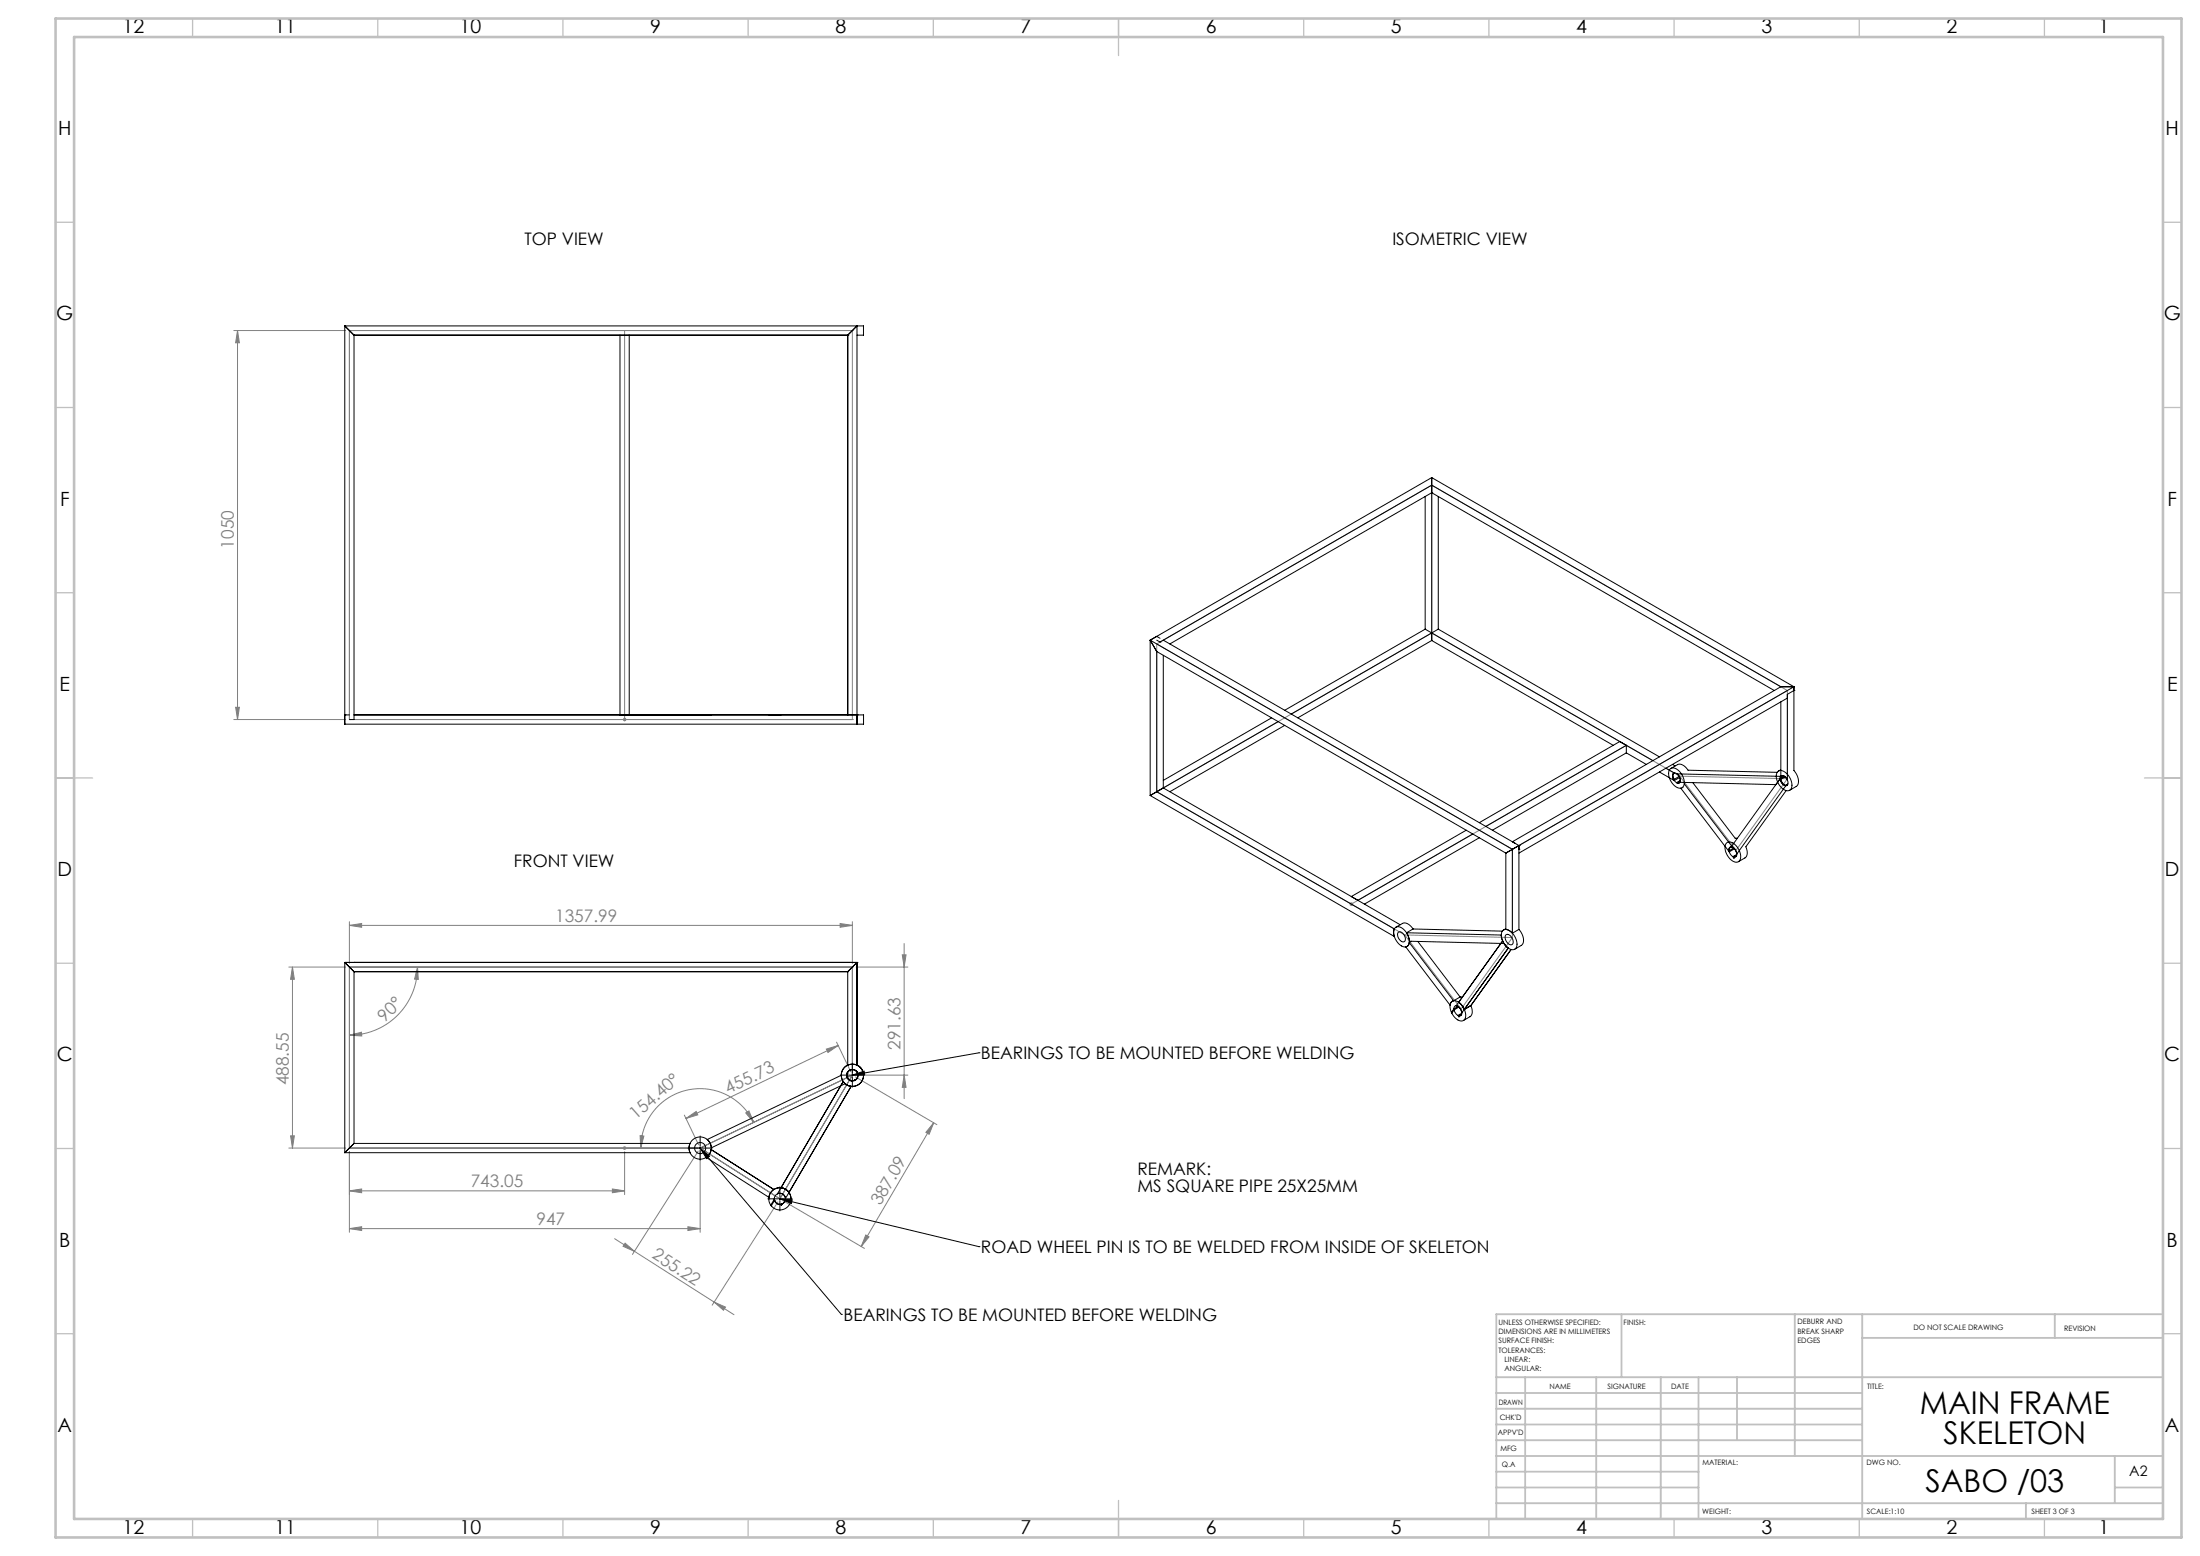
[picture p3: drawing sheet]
<svg xmlns="http://www.w3.org/2000/svg" width="594mm" height="420mm" viewBox="0 0 594 420" stroke-linecap="round" stroke-linejoin="round" font-family="sans-serif">
<g fill="none" stroke="#808080" stroke-width=".27">
<path d="M63.1 89.2h30.2M64.1 89.2l.5 3.3h-1zM64.1 89.2v105M94.3 89.2h.1M94.3 89.2v105M94.3 89.2h135.8M168.6 89.2v105.5M230.1 89.2h.1M230.1 89.2v105M386.6 131l-74.3 42.8M386.6 131v39.8M386.6 131l96 55.4"/>
<path d="M312.3 173.8v39.9M312.3 173.8l96 55.5M386.6 170.8l-74.3 42.9M386.6 170.8l66.9 38.7M63.1 194.2h30.2M63.6 190.9h1l-.5 3.3zM94.3 194.2h.1M94.3 194.2h135.8M168.3 193.9l.7 .7M169 193.9l-.7 .7M230.1 194.2h.1M482.6 186.4l-74.3 42.9"/>
<path d="M482.6 186.4v23.8M312.3 213.7l67 38.7M439.1 201.2l-74.2 42.8M453.5 209.5l29.1 .7M453.5 209.5l15.3 20 13.8-19.3M408.3 229.3v23.8M94.3 248.8v11.2M94.3 249.8h135.8M94.3 249.8l3.3-.5v1zM226.8 249.3l3.3 .5-3.3 .5zM230.1 248.8v11.2M243.6 257.7h1l-.5 3.3z"/>
<path d="M244.1 254.7v41.8M364.4 244h1M364.5 243.7l.7 .7M364.9 243.5v1M365.2 243.7l-.7 .7M379.3 252.4l29 .7M379.3 252.4l15.2 19.9 13.8-19.2M78 261h15.3M79 261v48.9M79 261l.5 3.3h-1zM94.3 279.4l3.3-.8 .1 1zM94.3 261h.1"/>
<path d="M94.3 261v48.9M94.3 261h135.8M112.7 261l.2 3.4-1-.1zM112.7 261a18.4 18.4 0 0 1-18.4 18.4M230.1 261h.1M230.1 261v29.2M231.1 261h14M223.1 283.2l3.2-1-2.8 1.9zM225.9 281.3l3.8 8M226.3 282.2l-41.1 19.7M230.1 290.2l-41.1 19.7M230.1 290.2l-19.5 33.4-21.6-13.7"/>
<path d="M231 290.7l22 12.9M231.1 290.2h14M244.1 290.2l.5 3.3h-1zM78 309.9h15.3M78.5 306.6h1l-.5 3.3zM94.3 309.9h.1M94.3 309.9h94.7M94.3 310.9v21.7M168.3 309.5l.7 .7M168.6 309.9h.1M168.6 310.9v11.5M168.6 309.4v1"/>
<path d="M169 309.5l-.7 .7M172.8 306.6l1 .1-.8 3.2zM184.8 301l3.8 8M185.2 301.9l2.8-1.9 .4 .9zM188.5 310.7l-17.7 27.9M189 310.9v21.7M201.3 300.4l.9-.5 1.3 3.1zM203.5 303a16 16 0 0 0-18-8.8 16 16 0 0 0-12.5 15.7M252.1 303.1l-19.6 33.4M252.1 303.1l-1.2 3.1-.9-.5zM94.3 331.6l3.3-.5v1zM94.3 321.4l3.3-.5v1.1z"/>
<path d="M94.3 331.6h94.7M94.3 321.4h74.3M165.3 320.9l3.3 .5-3.3 .6zM165.9 334.3l26.9 17.2M168.8 335.6l2.5 2.2-3.1-1.4zM185.7 331.1l3.3 .5-3.3 .5zM210 324.4l-17.7 27.9M211.4 324.1l22 12.9M233.8 333.4l.8 .5-2.1 2.6zM192.8 351.5l5.4 3.4M192.8 351.5l3.1 1.3-.6 .9z"/>
</g>
<g fill="none" stroke="#000" stroke-width=".27">
<path d="M229.9 290.2h.5M230.1 290.2l3.2-1.1 .2 1zM230.1 289.9v.5M264.3 284.2h.1M264.3 284.2l-34.2 6M188.8 309.9h.5M189 309.9l38.2 44.9M189 309.9l2.6 2.2-.8 .6zM189 309.6v.5M210.3 323.6h.5M210.6 323.6l53.7 12.9M210.6 323.6l3.3 .3-.2 1z"/>
<path d="M210.6 323.3v.5M264.3 336.5h.1M227.2 354.8h.1"/>
</g>
<g fill="none" stroke="#c0c0c0" stroke-width=".35">
<path d="M52 5v5M102 5v5M152 5v5M202 5v5M252 5v5M302 5v10M352 5v5M402 5v5M452 5v5M502 5v5M552 5v5M15 60h5"/>
<path d="M584 60h5M15 110h5M584 110h5M15 160h5M584 160h5M15 210h10M579 210h10M15 260h5M584 260h5M15 310h5M584 310h5M15 360h5"/>
<path d="M584 360h5M52 410v5M102 410v5M152 410v5M202 410v5M252 410v5M302 405v10M352 410v5M402 410v5M452 410v5M502 410v5M552 410v5"/>
</g>
<g fill="none" stroke="#c0c0c0" stroke-width=".5">
<path d="M437.8 354.7v17M484.6 354.7v38.3M502.8 354.7v55.3M554.8 354.7v6.4M584 354.7h-180v55.3M404 371.7h180M404 376h98.8M411.8 371.7v38.3M431 371.7v38.3M448.4 371.7v38.3M458.6 371.7v38.3M469 371.7v17"/>
<path d="M502.8 361.1h81.2M404 388.7h98.8M404 384.5h98.8M404 380.2h98.8M404 397.2h54.6M404 393h180M571 393v12.7M404 405.7h180M404 401.5h54.6M547 405.7v4.3M571 401.5h13"/>
</g>
<path d="M15 5h574v410h-574zM20 10h564v400h-564z" fill="none" stroke="#c0c0c0" stroke-width=".7"/>
<path d="M229.6 290.2h-2.7M230.1 289.7v-2.8M230.1 290.7v2.7M230.6 290.2h2.8M188.5 309.9h-2.7M189 309.4v-2.8M189 310.4v2.7M189.5 309.9h2.8M210.1 323.6h-2.8M210.6 323.1v-2.8M210.6 324.1v2.7M211.1 323.6h2.7" fill="none" stroke="#000" stroke-width=".27" stroke-dasharray="15.2 1.3 1.3 1.3"/>
<g fill="#808080">
<path d="M94.3 331.6l3.3-.5v1zM185.7 331.1l3.3 .5-3.3 .5zM94.3 321.4l3.3-.5v1.1zM165.3 320.9l3.3 .5-3.3 .6z"/>
<path d="M185.2 301.9l2.8-1.9 .4 .9zM223.1 283.2l3.2-1-2.8 1.9z"/>
<path d="M201.3 300.4l.9-.5 1.3 3.1zM172.8 306.6l1 .1-.8 3.2z"/>
<path d="M94.3 279.4l3.3-.8 .1 1zM112.7 261l.2 3.4-1-.1z"/>
<path d="M233.8 333.4l.8 .5-2.1 2.6zM252.1 303.1l-1.2 3.1-.9-.5z"/>
<path d="M78.5 306.6h1l-.5 3.3zM79 261l.5 3.3h-1zM244.1 290.2l.5 3.3h-1zM243.6 257.7h1l-.5 3.3zM63.6 190.9h1l-.5 3.3zM64.1 89.2l.5 3.3h-1z"/>
<path d="M168.8 335.6l2.5 2.2-3.1-1.4zM192.8 351.5l3.1 1.3-.6 .9z"/>
<path d="M94.3 249.8l3.3-.5v1zM226.8 249.3l3.3 .5-3.3 .5z"/>
</g>
<path d="M189 309.9l2.6 2.2-.8 .6zM230.1 290.2l3.2-1.1 .2 1zM210.6 323.6l3.3 .3-.2 1z" fill="#000"/>
<g fill="none" stroke="#000" stroke-width=".27">
<path d="M93.1 88v107.5h138.3M93.1 88l2.5 2.5M93.1 88h138.3M95.6 90.5v103.7h-1.3M95.6 90.5h133.3M167.4 90.5v102.5M169.9 90.5v102.5M228.9 90.5h.1M228.9 90.5v102.5M231.4 88h1.7v2.5h-1.7M231.4 88v107.5M231.4 88l-2.5 2.5"/>
<path d="M384.8 134v35.8M386.6 133h.1M386.6 128.9v44M386.6 128.9l97.8 56.5M386.6 133l92.5 53.4M386.6 133l-70.7 40.8M386.6 128.9l-74.3 42.9M388.3 134v35.8M310.6 172.8l97.7 56.5v22.6M310.6 172.8l1.7 3.1M310.6 172.8v41.9M312.3 172.8l.9 .5"/>
<path d="M312.3 171.8l.9 .5M312.3 171.8l-1.7 1M312.3 175.9l94.3 54.4M312.3 175.9v37.8M313.2 173.3h.1M313.2 173.3l73.4-42.3 94.2 54.4M314.1 176.9v35.8l63.9 36.9M314.1 172.8l96 55.4M384.8 169.8l61.5 35.5M384.8 169.8l-37.9 21.9M386.6 172.9l49 28.3M386.6 172.9l-36.2 20.9"/>
<path d="M388.3 169.8l59.7 34.5M388.3 169.8l-39.7 22.9M93.1 193h.1M93.1 193h1.2M95.6 193h135.8M186.3 193h5.7M207.6 193h3.3M209.1 193h.8zM209.1 193h.8M231.4 193h.1M231.4 193h1.8v2.5h-1.8M343.3 193.8l-29.2 16.8"/>
<path d="M345.1 194.8l-32.8 18.9M346.9 195.8l-31 17.9M480.8 185.4h3.6M480.8 185.4l-72.5 41.8M482.6 188.4l-72.5 41.9M484.4 186.4h.1M484.4 186.4l-1.8 1v23.1l-.1-.2a1.21 1.21 0 0 0-1.7-.8v-20M484.4 185.4v22.6a3.5 3.5 0 0 1 .8 4.1l-2 1.2M484.4 185.4l-74.3 42.8M312.3 213.7l64.2 37-.2 1 .2 1.1-65.9-38.1M312.3 213.7l-1.7 1M437.3 200.2l-37.9 21.9"/>
<path d="M439.1 203.2l-36.2 20.9M439.1 203.2v-2l-37.9 21.9M439.1 203.2l5.4 3.1M448 208.4l4.1 2.3M449.8 207.4l2.3 1.3a1.29 1.29 0 0 0 0 2M451 207.6a2.13 2.13 0 0 1 2.8 1.1 2.99 2.99 0 0 1 .4 3.9 2.8 2.8 0 0 1-3.2-2.1l-.4-.9a2.21 2.21 0 0 1 .4-2zM451.1 207.4l1.8-1a2.49 2.49 0 0 1 2.9 1.5l24 .6M451.6 206.3l.7 .5M451.8 208.8a1.74 1.74 0 0 1 1.8 2.4 1.36 1.36 0 0 1-1.9-1.3l-.1-.8zM452 208.7l-.3 .6 .3 1.1 1.4-.8M452.7 211.3h.1M453.5 209.9l-1.4 .8"/>
<path d="M453.6 211.1l-.5 .3M453.6 210.1a.76 .76 0 0 1 .1 1 .76 .76 0 0 1-1 .2M453.7 210.9l-.7 .4h.5M453.7 210.7l-1 .6M453.8 212.7l13.1 17.2M454.1 212.6h.1M454.7 211.6l12.9 16.8M457.1 211.3l11.4 15h.6M480 208.3a2.13 2.13 0 0 1 2.9 1.1 2.99 2.99 0 0 1 .3 3.9 2.8 2.8 0 0 1-3.2-2.1l-.3-.9a2.21 2.21 0 0 1 .3-2zM480.6 210.2l.3 .8a1.73 1.73 0 0 0 1.3 1.1M480.6 210.2l-13 18.2M480.8 209.6l-.2 .6"/>
<path d="M480.8 209.6l-28-.7 .6 .7a1.57 1.57 0 0 1 .2 1.6l25.9 .6 1.1-1.6M480.8 207.8l-.6 .3M480.8 209.5a1.51 1.51 0 0 1 2 1.6 .79 .79 0 0 1-.6 1 .79 .79 0 0 1-1-.6l-.5-1zM481.1 209.4l-.3 .2M481.4 209.4l-.6 .3-.2 .5M481.8 209.5l-1.2 .7M482 209.7l-1.2 .7 .2 .4 .9 1.1 .8-.3M482.2 212.1l-13.3 18.4-.3-1-1-.8M482.3 213.4l-10.9 15.2 .2 .6a2.05 2.05 0 0 1-.5 2.4l-1.7 1M482.6 211.8l-.4 .3M395.9 224.1l-31 17.9M397.6 225.1l-31 17.9"/>
<path d="M399.4 226.1l-31 17.9M406.6 230.3v20.6l.9 .3 .8 .7M410.1 228.2h.1M410.1 229.2h.1M410.1 228.2v22.7M410.1 228.2l-3.5 2.1M466.1 227.6a1.98 1.98 0 0 1 2.9 .9 3.2 3.2 0 0 1 .5 4 2.61 2.61 0 0 1-3.2-1.9l-.4-.8a2.4 2.4 0 0 1 .2-2.2zM467 228.8a1.67 1.67 0 0 1 1.9 1.9 .75 .75 0 0 1-.6 .7 .75 .75 0 0 1-.8-.5l-.7-1.2zM467.2 228.7l-.2 .9 1.1-.7M467.6 228.4v.3M467.6 228.7a.77 .77 0 0 0-.8 .3 .77 .77 0 0 0 .1 .9M467.9 231.2l.2 .1"/>
<path d="M467.9 231.2l.3 .4M468.1 231.3l.2 .1M468.1 231.3l.1 .3M468.3 231.2h.1M468.3 229.1l-1.4 .8M468.3 231.4l-.1 .2M468.8 231.1l-.5 .3M468.9 230.9l-.8 .4M468.9 230.6l-1 .6M93.1 259.8h138.3M93.1 259.8l2.5 2.5M93.1 259.8v51.3"/>
<path d="M95.6 259.8h.1M231.4 259.8h.1M231.4 259.8v27.7M231.4 259.8l-2.5 2.5M376.6 250.5a1.98 1.98 0 0 1 2.9 .9 3.2 3.2 0 0 1 .5 4 2.62 2.62 0 0 1-3.2-1.9l-.4-.9a2.4 2.4 0 0 1 .2-2.1zM376.9 250.3l1.8-1a2.44 2.44 0 0 1 2.8 1.5M377.5 251.7a1.55 1.55 0 0 1 2 1.6 .78 .78 0 0 1-.6 1 .78 .78 0 0 1-1-.6l-.5-1.2zM379.8 251.8l.5 1.1 .2 1.2 25.6 .6 1.1 1.2M379.8 251.8l25.6 .6 .3 1.6M380.5 254.4a1.22 1.22 0 0 1-.9 1.2l11.9 15.7a1.22 1.22 0 0 1 1-1.2M380.5 254.4l12 15.7M381.1 254.1l-.6 .3"/>
<path d="M381.5 250.8l-1.7 1M381.5 250.8l24.1 .5M382.8 254.1l11.4 15M405.7 254l.7 1.1 .8 .8M405.7 254l-12.5 17.5a1.79 1.79 0 0 1 1.5 1.9l12.5-17.5M405.7 254l-.5 .7M405.8 251.2a2.13 2.13 0 0 1 2.9 1.1 2.99 2.99 0 0 1 .3 3.9 2.8 2.8 0 0 1-3.2-2.1l-.3-.9a2.21 2.21 0 0 1 .3-2zM406.6 252.4a1.64 1.64 0 0 1 2 1.7 .76 .76 0 0 1-.5 .9 .76 .76 0 0 1-1-.4l-.5-.8a1.42 1.42 0 0 1 0-1.4zM406.6 250.7l-.6 .3M408 256.3l-10.9 15.1M410.1 250.9a3.5 3.5 0 0 1 .8 4.2l-1.9 1.1M410.1 250.9l-1.8 1"/>
<path d="M95.6 262.3h133.3M95.6 262.3v46.3M228.9 262.3h.1M228.9 262.3v25.2a3 3 0 0 1 2.5 0M391.9 270.5a1.98 1.98 0 0 1 2.8 .9 3.2 3.2 0 0 1 .5 4 2.61 2.61 0 0 1-3.2-1.9l-.3-.9a2.4 2.4 0 0 1 .2-2.1zM392.6 272.3v.3M392.6 272.3l-.7 1 .1 .2 .6-.9M392.7 271.7a1.55 1.55 0 0 1 2 1.6 .78 .78 0 0 1-.6 1 .78 .78 0 0 1-.9-.6l-.6-1zM392.7 272.5h.1M392.7 272.5l-.1 .1M393.6 274.1l.3 .1M393.6 274.1l.3 .4"/>
<path d="M393.7 271.7l-1.1 .6M393.8 270.5l.9 .9 .7 1.1 1.7-1.1M393.9 274.2h.2M393.9 274.2v.3M393.9 271.8l-1.2 .7M394 274.1l-.1 .1M394 274.1h.1M394.1 274.2l-.2 .3M394.2 269.1h.6M394.2 269.1l-1.7 1M394.6 273.9l-.5 .3M394.7 273.7l-.7 .4"/>
<path d="M394.7 273.5l-1.1 .6M397.1 271.4l.3 .7a2.05 2.05 0 0 1-.5 2.3l-1.8 1.1M227.2 290.2l-36.2 17.4a3 3 0 0 1 1 2.2l36.2-17.3 1.6 .7M227.2 290.2l.5 1.7M227.7 291.9a3 3 0 0 0 2.1 1.3M227.7 291.9l-17.8 30.3a1.5 1.5 0 0 1 2.2 1.3l17.7-30.3M228.6 290.3a1.5 1.5 0 0 0 2.2 1.2M228.6 290.3h.1M228.7 290.6h.1M228.7 289.7h.1M228.9 289.4l-.3 .9M228.9 289.4h-.1"/>
<path d="M228.9 287.5a3 3 0 0 0-1.8 2.7M228.9 289.4h.1M229.1 289.1h.1M229.6 288.8a1.5 1.5 0 0 0-.8 2 1.5 1.5 0 0 0 2 .7M229.6 288.8a1.5 1.5 0 0 1 1.9 .8 1.5 1.5 0 0 1-.7 1.9M229.6 288.8a1.55 1.55 0 0 0-1 1.7 1.55 1.55 0 0 0 1.6 1.3M230.2 293.2h.1M230.2 288.7l-.6 .1M230.5 291.7h.1M230.8 291.5l-.1 .2M231.4 289.3v.1a1.5 1.5 0 0 0-2.5 0M231.4 287.5a3 3 0 0 1 1.8 2.7"/>
<path d="M231.4 287.5a3 3 0 0 1 1.6 1.7M233.2 290.2a3 3 0 0 1-3 3M95.6 308.6h90.7a3 3 0 0 0 0 2.5h-93.2M95.6 308.6l-2.5 2.5M189.1 311.4h.1M207.6 323.6h.1M207.6 323.2v.4M208.9 321.1a3 3 0 0 1 4.7 2.5M208.9 321.1a3 3 0 0 0-1.3 2.1M208.9 321.1l-16.9-10.8a3 3 0 0 1-1.3 2.1l16.9 10.8M209.1 323.7v.3M209.1 323.7l-1 1.6 .1 .2 .9-1.5"/>
<path d="M209.1 323.4v.3M209.1 324a1.5 1.5 0 0 0 1.5 1.1M209.2 324.2h.1M210.6 325.1h.1M210.6 325.1l.4 .2M210.7 325.1h-.3h.2M210.9 325.1h-.3M210.9 325.1l.1 .2M211.2 324.9l-.3 .2M211.2 324.9l-.2 .4M212.1 323.6a1.5 1.5 0 0 1-.9 1.3M213.6 323.6h.1"/>
<circle cx="230.2" cy="290.2" r="1.55"/>
<circle cx="230.2" cy="290.2" r="3"/>
<circle cx="189" cy="309.9" r="3"/>
<circle cx="189" cy="309.9" r="1.5"/>
<circle cx="210.6" cy="323.6" r="3"/>
<circle cx="210.6" cy="323.6" r="1.5"/>
</g>
<g font-size="8.5">
<text x="518.4" y="381.8">MAIN FRAME</text>
<text x="524.7" y="389.9">SKELETON</text>
<text x="519.9" y="402.7">SABO /03</text>
</g>
<g font-size="5.3">
<text x="33.1" y="9">12</text>
<text x="74.1" y="9">11</text>
<text x="124.1" y="9">10</text>
<text x="175.6" y="9">9</text>
<text x="225.6" y="9">8</text>
<text x="275.6" y="9">7</text>
<text x="325.6" y="9">6</text>
<text x="375.6" y="9">5</text>
<text x="425.6" y="9">4</text>
<text x="475.6" y="9">3</text>
<text x="525.6" y="9">2</text>
<text x="566.6" y="9">1</text>
<text x="15.7" y="36.5">H</text>
<text x="584.7" y="36.5">H</text>
<text x="15.2" y="86.5">G</text>
<text x="584.2" y="86.5">G</text>
<text x="16.2" y="136.5">F</text>
<text x="585.2" y="136.5">F</text>
<text x="16.1" y="186.5">E</text>
<text x="585.1" y="186.5">E</text>
<text x="15.5" y="236.5">D</text>
<text x="584.5" y="236.5">D</text>
<text x="15.4" y="286.5">C</text>
<text x="584.4" y="286.5">C</text>
<text x="16" y="336.5">B</text>
<text x="585" y="336.5">B</text>
<text x="15.5" y="386.5">A</text>
<text x="584.5" y="386.5">A</text>
<text x="33.1" y="414">12</text>
<text x="74.1" y="414">11</text>
<text x="124.1" y="414">10</text>
<text x="175.6" y="414">9</text>
<text x="225.6" y="414">8</text>
<text x="275.6" y="414">7</text>
<text x="325.6" y="414">6</text>
<text x="375.6" y="414">5</text>
<text x="425.6" y="414">4</text>
<text x="475.6" y="414">3</text>
<text x="525.6" y="414">2</text>
<text x="566.6" y="414">1</text>
</g>
<g font-size="4.7">
<text x="141.6" y="66.1">TOP VIEW</text>
<text x="376" y="66.1">ISOMETRIC VIEW</text>
<text x="138.7" y="234.1">FRONT VIEW</text>
<text x="264.8" y="285.9">BEARINGS TO BE MOUNTED BEFORE WELDING</text>
<text x="307.1" y="317.2">REMARK:</text>
<text x="307.1" y="321.7">MS SQUARE PIPE 25X25MM</text>
<text x="264.8" y="338.2">ROAD WHEEL PIN IS TO BE WELDED FROM INSIDE OF SKELETON</text>
<text x="227.8" y="356.6">BEARINGS TO BE MOUNTED BEFORE WELDING</text>
</g>
<g font-size="4.7" fill="#808080">
<text x="63.1" y="148.1" transform="rotate(-90 63.1 148.1)">1050</text>
<text x="149.9" y="248.8">1357.99</text>
<text x="103.8" y="276" transform="rotate(-44 103.8 276)">90°</text>
<text x="243.1" y="283.3" transform="rotate(-90 243.1 283.3)">291.63</text>
<text x="78" y="293" transform="rotate(-90 78 293)">488.55</text>
<text x="196.6" y="295.3" transform="rotate(-26 196.6 295.3)">455.73</text>
<text x="171.7" y="302.4" transform="rotate(-41 171.7 302.4)">154.40°</text>
<text x="127.1" y="320.4">743.05</text>
<text x="237.7" y="325.6" transform="rotate(-60 237.7 325.6)">387.09</text>
<text x="144.8" y="330.6">947</text>
<text x="175.8" y="339.4" transform="rotate(32 175.8 339.4)">255.22</text>
</g>
<text font-size="3.9" x="574.9" y="398.5">A2</text>
<g font-size="2">
<text x="404.6" y="357.6">UNLESS OTHERWISE SPECIFIED:</text>
<text x="438.4" y="357.6">FINISH:</text>
<text x="485.3" y="357.5">DEBURR AND</text>
<text x="485.3" y="360">BREAK SHARP</text>
<text x="516.6" y="359">DO NOT SCALE DRAWING</text>
<text x="557.3" y="359.2">REVISION</text>
<text x="404.6" y="360.1">DIMENSIONS ARE IN MILLIMETERS</text>
<text x="404.6" y="362.6">SURFACE FINISH:</text>
<text x="404.6" y="365.1">TOLERANCES:</text>
<text x="485.3" y="362.5">EDGES</text>
<text x="406.2" y="367.6">LINEAR:</text>
<text x="406.2" y="370.1">ANGULAR:</text>
<text x="418.3" y="375">NAME</text>
<text x="434" y="374.9">SIGNATURE</text>
<text x="451.2" y="374.9">DATE</text>
<text x="504.1" y="374.9">TITLE:</text>
<text x="404.6" y="379.1">DRAWN</text>
<text x="404.9" y="383.3">CHK'D</text>
<text x="404.4" y="387.4">APPV'D</text>
<text x="405.1" y="391.8">MFG</text>
<text x="405.5" y="396">Q.A</text>
<text x="459.6" y="395.5">MATERIAL:</text>
<text x="504" y="395.5">DWG NO.</text>
<text x="459.6" y="408.5">WEIGHT:</text>
<text x="504.1" y="408.6">SCALE:1:10</text>
<text x="548.5" y="408.6">SHEET 3 OF 3</text>
</g>
</svg>
